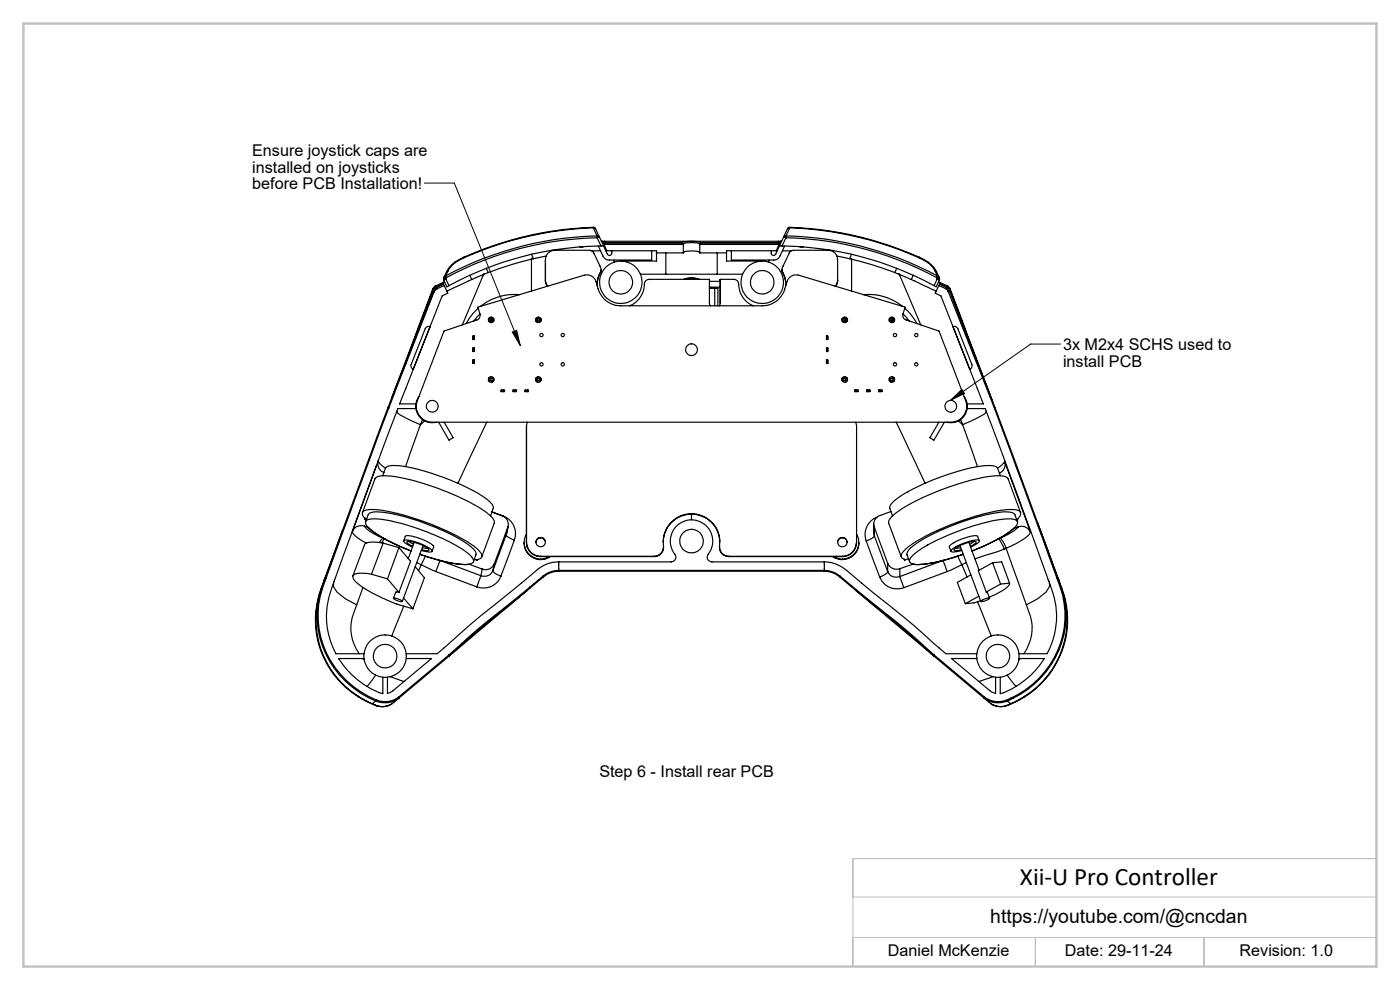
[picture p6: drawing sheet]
<svg xmlns="http://www.w3.org/2000/svg" width="297mm" height="210mm" viewBox="0 0 297 210" stroke-linecap="round" stroke-linejoin="round" font-family="sans-serif">
<g fill="none" stroke="#000" stroke-width=".25">
<path d="M93.9 59.9l.2 .3M93.9 59.9l-1.6 .8M94.1 59l.5 .2M94.1 59.4l.7 1.4 .4-.2M94.1 59v.4M94.3 58.7l.4 .2M94.3 58.7l-.2 .3M94.3 59.8l-.4 .1M94.5 58.5l.2 .4M94.5 58.5l-.2 .2M94.6 59.2l-.5 .2M94.6 59.2l.6 1.4"/>
<path d="M94.7 58.9l-.1 .3M94.7 57.7l-.4 1M95 57.5l-.5 1M95 57.5l-.3 .2M96.5 55.6a5.2 5.2 0 0 0-1.8 2.1M96.5 55.6l.1 .1M96.6 55.7l-1 .9-.6 .9M98.4 54.6l-1.9 1M98.4 54.6v.1M98.4 54.7l-1.8 1M99.7 58.4l.4 .9M100.1 59.3l-5.3 2.5"/>
<path d="M102.7 58l-4.6 10.9M103.2 56.9l.4 .9M103.6 57.8l-3.5 1.5M112.7 54.7v7.1M112.7 53.9l.5 1M113.2 54.9a73 73 0 0 0-9.6 2.9M115.7 59.4l.2 .7 .3 .6M115.9 54.3l-2.7 .6M123.6 52.3l-.6 .1M125.9 48.3a74.4 74.4 0 0 0-27.5 6.4M125.9 48.3l.8 1.8M125.9 48.3l.4 .2"/>
<path d="M125.9 48.2a72.5 72.5 0 0 0-27.5 6.4M125.9 48.2v.1M125.9 48.2l.4 .3M126.3 48.5l.8 1.7M126.7 50.4a70.6 70.6 0 0 0-32 8.5M126.7 50.1a70.9 70.9 0 0 0-32.2 8.4M126.7 50.1v.3M126.7 50.1l.4 .1M126.7 50.4l.8 1.8M126.9 52.2l1 2.1a1.45 1.45 0 0 0 1.4 .9h9v-2M127.1 50.2l-.4 .2M127.1 50.2l1 2"/>
<path d="M127.4 57.7l.1-.3v-.6l-1.6-3.3-.4-.3-7.8-.1a1.99 1.99 0 0 0-2 2v4.7l.4 .9M127.4 57.7l-.6 1.6-.1 1.4M127.4 57.8l-.5 1-.2 1.5M127.4 57.7v.1M127.4 53.2h-1.8M127.5 52.2a69.5 69.5 0 0 0-32.3 8.4M127.5 52.2h.6M127.5 57.2l-.1 .6M127.6 51.2h.2M127.8 51.2h.5M127.8 51.2l.1 .3M127.9 51.5h.4"/>
<path d="M127.9 51.5h.1M128 51.5h16.7M128 51.5l.1 .3M128.1 52.2l.7 1.7a.5 .5 0 0 0 .6 .3 .5 .5 0 0 0 .4-.5v-.5M128.1 51.8h.2M128.1 51.8l.6 1.4M128.3 51.2v.3M128.3 51.8h16.7M128.3 51.5v.3M128.3 51.5h16.4M128.3 51.2h36.8M128.5 53.2h.2"/>
<path d="M128.7 53.2h10.6v2.2h-7.6M130.2 55.2v.4M135.9 58.2h21.7M139.3 53.6h5.7M141.3 53.6v4.6M144.7 51.5l.3 .3M144.7 51.5a7.2 7.2 0 0 1 4 0M144.7 51.5h.1M144.7 51.5l.3 .2M145 53.6v-.1a4.8 4.8 0 0 1 3.4 0v.1M145 51.8v1.8M145 59.3l1.4-.4 1.1 .1 .9 .3"/>
<path d="M145 51.7a5.8 5.8 0 0 1 3.4 0M145 51.7v.2M145.3 59.3l1.1-.3 1.7 .3M148.4 51.7v.2M148.4 51.8v1.8M148.4 51.8h16.7M148.4 53.6h5.7M148.7 51.5l-.3 .2M148.7 51.5h.1M148.7 51.5h16.4M148.7 51.5h16.8M148.7 51.5l-.3 .3"/>
<path d="M150.5 59.7h2.3M152.2 53.6v4.6M163.1 55.2v.4M164.7 53.2h.2M164.7 53.2h-10.6v2.2h7.6M165.1 51.8h.2M165.1 51.5h.4M165.1 51.2v.3M165.1 51.2h.5M165.1 51.5v.3M165.3 51.8l-.6 1.4M165.3 52.2h.6"/>
<path d="M165.3 52.2l-.7 1.7a.5 .5 0 0 1-.6 .3 .5 .5 0 0 1-.4-.5v-.5M165.5 51.5l-.2 .3M165.5 51.5h.1M165.6 51.2l-.1 .3M165.6 51.2h.2M165.9 57.2l.1 .6M165.9 52.2a69.5 69.5 0 0 1 32.3 8.4M166 53.2h1.9M166 57.7l.6 1.6 .1 1.4M166 57.7a1.41 1.41 0 0 1 .2-1.3l1.3-2.9 .4-.3 7.8-.1a1.99 1.99 0 0 1 2 2v4.7l-.4 .9M166 57.8l.5 1 .2 1.5M166 57.7v.1"/>
<path d="M166.3 50.2l.4 .2M166.3 50.2l-1 2M166.4 52.2l-.9 2.1a1.36 1.36 0 0 1-1.4 .9h-8.9v-2M166.7 50.1a70.9 70.9 0 0 1 32.2 8.4M166.7 50.4a70.9 70.9 0 0 1 32 8.5M166.7 50.1v.3M166.7 50.1l-.4 .1M166.7 50.4l-.8 1.8M167.1 48.5l-.8 1.7M167.5 48.3l-.8 1.8M167.5 48.3a74 74 0 0 1 27.4 6.4M167.5 48.3l-.4 .2"/>
<path d="M167.5 48.2a72.5 72.5 0 0 1 27.5 6.4M167.5 48.2v.1M167.5 48.2l-.4 .3M169.7 52.3l.7 .1M177.6 54.3l2.6 .6M177.7 59.4l-.1 .7-.4 .6M180.2 54.9a73 73 0 0 1 9.6 2.9M180.7 54.8v7M180.7 53.9l-.5 1M189.8 57.8l3.5 1.5M190.3 56.9l-.5 .9M190.7 58l4.6 10.9"/>
<path d="M193.3 59.3l5.3 2.5M193.7 58.4l-.4 .9M194.9 54.7l1.9 1M195 54.6l1.9 1M195 54.6l-.1 .1M196.8 55.7l1 .9 .6 .9M196.9 55.6a5.2 5.2 0 0 1 1.8 2.1M196.9 55.6l-.1 .1M198.4 57.5l.5 1M198.4 57.5l.3 .2M198.7 58.9l.1 .3M198.7 57.7l.4 1"/>
<path d="M198.8 59.2l.5 .2M198.8 59.2l-.6 1.4M198.9 58.5l-.2 .4M198.9 58.5l.2 .2M199.1 59.8l.4 .1M199.1 58.7l-.4 .2M199.1 58.7l.2 .3M199.3 59l-.5 .2M199.3 59.4l-.7 1.4-.4-.2M199.3 59v.4M199.5 59.9l-.1 .3M199.5 59.9l1.6 .8"/>
<path d="M86 76.9l-3.7 9.6M86 76.9l.2 .1M86.2 77l-3.7 9.6M90.3 69.5l.5-.3 .4 .1-3.5 9a.78 .78 0 0 1-.5-1zM91.8 61.2l-8.8 23.4M91.8 61.2l.1 .1M91.8 61.2v.1M91.9 61.3l-5.9 15.6M91.9 61.3l.1 .1M91.9 61.9l.1 .2M91.9 61.9l-5.9 15M92 62.1l-5.8 14.9"/>
<path d="M92 61.4v.1M92 61.5l-.1 .4M92.3 60.7l-.5 .6M92.3 60.7h.1M92.3 60.7l-.5 .5M92.4 60.7l.1 .2M92.4 60.7l-.5 .6M92.5 60.9l-.5 .5M92.5 60.9l.1 .1M92.6 61l-.6 .5M92.6 61l.1 .3M92.6 61h.1"/>
<path d="M92.7 61.3l-.7 .8M94.1 60.2l-1.6 .7M94.1 60.2h.1M94.1 60.2l.1 .4M94.1 60.2l-1.5 .8M94.2 70.2l7-2.3a1.01 1.01 0 0 0 .6-1.3l-.4-1.5 22.5-6.7a2.04 2.04 0 0 1 2.5 1.3 5.9 5.9 0 0 0 3.6 4.9l1.7 .3h30a5 5 0 0 0 4.8-3.6 3.8 3.8 0 0 1 1.1-2.5 1.95 1.95 0 0 1 1.8-.4l22.6 6.7-.4 1.5a.99 .99 0 0 0 .6 1.3l7 2.3 5.7 14.8a3.4 3.4 0 0 1-3.2 4.6h-110a3.4 3.4 0 0 1-3.2-4.6zM94.2 60.6l-1.5 .7M94.2 60.6l.8 1.6-1.2 .6-9 22.9h3.4M100.3 76.9h.3M100.3 76.5h.3M100.3 76.3h.3v.8h-.3zM100.3 74.4h.3"/>
<path d="M100.3 74h.3M100.3 73.8h.3v.8h-.3zM100.3 71.5h.3M100.3 71.3h.3v.7h-.3zM100.3 71.8h.3M101.5 65.4l-1.5 1.5-1.2 1.7M101.8 66.6l-1.3 1.5M103.6 68.1h1.1M103.6 67.6h1.1M103.7 67.6v.5M104 67.6v.5M104.4 67.6v.5"/>
<path d="M104.7 67.6v.5M110.2 62.5a11.6 11.6 0 0 0-8.3 2.5M113.7 68.1h1.1M113.7 67.6h1.1M113.7 67.6v.5M114 67.6v.5M114.4 67.6v.5M114.7 67.6v.5M133.6 64.9a5.2 5.2 0 0 0 3.2-5l.5-.6h.4h12.8v5l.2 .6M150.5 61.2h1.8v3.7M150.5 60.8l.1 .1M150.6 60.9h2.2"/>
<path d="M150.6 60.9l.1 .3M151.6 61.2v3.7M152.6 64.9l.2-.5v-5.1h2.9a1.15 1.15 0 0 1 1 1.5 4.9 4.9 0 0 0 3.1 4.1M175.3 76.9h.3M175.3 76.5h.3M175.3 71.3h.3v.7h-.3zM175.3 73.8h.3v.8h-.3zM175.3 76.3h.3v.8h-.3zM175.3 74.4h.3M175.3 74h.3M175.3 71.5h.3M175.3 71.8h.3"/>
<path d="M178.6 68.1h1.1M178.6 67.6h1.1M178.7 67.6v.5M179 67.6v.5M179.4 67.6v.5M179.7 67.6v.5M183.2 62.5a11.7 11.7 0 0 1 8.3 2.5M188.7 68.1h1.1M188.7 67.6h1.1M188.7 67.6v.5M189 67.6v.5M189.4 67.6v.5"/>
<path d="M189.7 67.6v.5M191.6 66.6l1.3 1.5M191.9 65.4l1.2 1.2 1.5 2M199.2 60.6l-.8 1.6 1.2 .6 9 22.9h-3.4M199.2 60.6l1.4 .6M199.3 60.2l-.1 .4M199.3 60.2l1.5 .8M199.4 60.2l1.5 .7M199.4 60.2h-.1M200.6 61.2l.6 .6M200.8 61l.5 .5M200.8 61l-.2 .2"/>
<path d="M200.8 61h.1M200.9 60.9l.5 .5M200.9 60.9l-.1 .1M201 60.7l-.1 .2M201 60.7l.5 .6M201.1 60.7l.5 .6M201.1 60.7h-.1M201.1 60.7l.5 .5M201.2 61.8l9.3 23.7 13.7 37.2M201.3 61.5l.1 .1M201.4 61.6l-.2 .2M201.4 61.6l6.1 15.8"/>
<path d="M201.4 61.4l-.1 .1M201.5 61.3l-.1 .1M201.5 61.3l6 16.1M201.5 61.2l9.1 24M201.6 61.2l-.1 .1M201.6 61.2v.1M202.2 69.3a.78 .78 0 0 1 1 .4l3 7.6a.76 .76 0 0 1-.5 1M207.5 77.4l3.6 9.1M79.9 98.8l-5.1 14M81.8 99.3l-.4-.2a2.07 2.07 0 0 1-1.1-1.4 1.96 1.96 0 0 0 1.2 2.6M82.3 86.5l-13.3 36.2M82.3 86.5l.2 .1"/>
<path d="M82.5 86.6l-13.3 36.1M84.1 87.3l.1 .1M84.2 87.4a17.7 17.7 0 0 0 5 2.7M88.2 86.7h-3.8l-13.4 36.2a17.9 17.9 0 0 0-.9 13.1l1.2 2.7h5.9M88.9 84.1a3.5 3.5 0 0 0-.1 4.1 3.5 3.5 0 0 0 3.8 1.4M89.2 90.1l-3.2 8.9M89.6 89l-.4 1.1M90.1 89.3l-.9 .8M93.1 89.6l2.1 3.8 .9-.6-1.9-3.2M103.3 89.6l-6.1 12.9M103.6 80.2h1.1M103.6 80.7h1.1"/>
<path d="M103.7 80.2v.5M104 80.2v.5M104.4 80.2v.9M104.7 80.2v.5M106.3 82.8h.7v.3h-.7zM106.5 82.8v.3M106.8 82.8v.3M108.8 82.8h.8v.3h-.8zM109 82.8v.3M109.4 82.8v.3M111.4 82.8h.7v.3h-.7zM111.5 82.8v.3"/>
<path d="M111.9 89.6l-.2 .8v24.7a2.95 2.95 0 0 0 3 3M111.9 82.8v.3M113.7 80.2h1.1M113.7 80.7h1.1M113.7 80.2v.5M114 80.2v.5M114 80.7v.4M114.4 80.2v.5M114.7 80.2v.5M178.6 80.2h1.1M178.6 80.7h1.1M178.7 80.2v.5"/>
<path d="M179 80.2v.5M179.4 80.2v.9M179.7 80.2v.5M181.3 82.8h.7v.3h-.7zM181.5 82.8v.3M181.5 89.6l.2 .8v24.7a2.95 2.95 0 0 1-3 3M181.8 82.8v.3M183.8 82.8h.8v.3h-.8zM184 82.8v.3M184.4 82.8v.3M186.4 82.8h.7v.3h-.7zM186.5 82.8v.3"/>
<path d="M186.9 82.8v.3M188.7 80.2h1.1M188.7 80.7h1.1M188.7 80.2v.5M189 80.2v.5M189 80.7v.4M189.4 80.2v.5M189.7 80.2v.5M190.1 89.6l6.2 12.9M199.2 89.6l-1.9 3.2 .8 .6 2.2-3.8M203.3 89.3l.9 .8M203.8 89l.4 1.1"/>
<path d="M204.2 90.1l3.2 8.9M204.5 84.1a3.5 3.5 0 0 1 .1 4.1 3.5 3.5 0 0 1-3.8 1.4M205.2 86.7h3.8l13.4 36.2a17.2 17.2 0 0 1-.3 15.8h-5.9M209.2 87.4a17.7 17.7 0 0 1-5 2.7M209.2 87.3v.1M211.1 86.5l13.3 36.2M211.1 86.5v.1M213.1 97.9l5.5 15M213.1 97.9a1.89 1.89 0 0 1-1.1 2.5M213.1 97.9a3.4 3.4 0 0 1-1.5 1.4M72.7 112.5l-3.9 10.5M74.8 112.8a5.1 5.1 0 0 0 2.9 2.4"/>
<path d="M76.9 108.7l2.7-7.1a2.39 2.39 0 0 1 2.2-.7 51.3 51.3 0 0 1 17.8 5.6l.7 .4a10.1 10.1 0 0 1 4.6 3.7l-2.7 7.5M77.3 111.6l1 1 2.9 1.6M77.3 111.6a2.03 2.03 0 0 0-2.5 1.2M77.3 111.6l.8 .3 1 .8 2.5 1.6M77.4 109.9l-.1 .2 .4 .2M77.6 110.7l.5-1.5a1.96 1.96 0 0 1 2-.6 45.8 45.8 0 0 1 19.8 7.4 1.75 1.75 0 0 1 1.1 1.7l-.6 1.5M77.8 110a.94 .94 0 0 1-.9-1 .94 .94 0 0 1 1-.8 25.1 25.1 0 0 1 10 1.8 44 44 0 0 1 13.3 6.4l.3 .3a1.12 1.12 0 0 1 .5 1.8l-1 .2M81.2 100.9l.6-1.6a2.11 2.11 0 0 1 2.1-.5 45.8 45.8 0 0 1 15.5 4.8l.7 .4a10.9 10.9 0 0 1 4.5 3.3l.1 .4-.6 1.7M81.2 114.2l-.7 .9M81.2 114.2l.4 .1M81.3 115.2a5 5 0 0 0-3.9 .2l-2.5 6.8M81.3 115.2l-2.5 6.6"/>
<path d="M81.3 115.2l3.3 1M81.6 114.3l5.6 2.6a26.4 26.4 0 0 1-9.3-5.3 .8 .8 0 0 1-.3-1 .8 .8 0 0 1 .9-.5 26.2 26.2 0 0 1 10.5 2.1 31.8 31.8 0 0 1 11 5.9 .82 .82 0 0 1 .5 .9 .82 .82 0 0 1-.8 .7 23.3 23.3 0 0 1-9.4-1.7l-1.2-.4 1.1 .4M81.6 114.3l-.6 .8M84.6 116.2l-2.4 6.6M84.6 116.2l2.5 2.9-2.5 6.6M85.7 114.7l.3-.9a1.86 1.86 0 0 1 1.8 0l2.5 .9a3.1 3.1 0 0 1 1.7 1.3l-.3 .9M86.7 114.8l1 .7M87.5 116.1l-.1-.1a3 3 0 0 1-1.8-1.2 1.78 1.78 0 0 1 1.9 0l2 .7a4.2 4.2 0 0 1 2.2 1.4v.1a3.3 3.3 0 0 1-2.3-.2M87.6 115.9a1.33 1.33 0 0 1-1.2-1 7.5 7.5 0 0 1 4.6 1.7l-.2 .2-1.4-.2M87.9 115l-1.3 3.5M88.4 119.3l1 .5M89.4 119.8l3.1 1.4"/>
<path d="M89.4 119.8l-.6 1.3M89.6 116.2l1.2 .1M89.7 115.7l-4.4 11.9M90.2 118l3.1 .9M90.2 118l-.8 1.8M93.3 118.9a18.3 18.3 0 0 0 6.2 .8l2.8 1M93.3 118.9l-.8 2.3M93.3 118.9l8.7 3.2M100.6 118.6l.7 .2 .1-.1M104.4 108.6l2.1 .8a1.91 1.91 0 0 1 1.2 2.5l-2.8 7.6M104.4 108.6l2.4 .9M104.9 119.5a1.95 1.95 0 0 1-2.6 1.2"/>
<path d="M104.9 119.5l-.3 1.5M106.8 109.5a4 4 0 0 1 2.3 5.1M106.8 109.5h.1M107.4 113.5l-2.8 7.5M107.4 113.5a3.1 3.1 0 0 0 1.7 1.1M107.5 113.2l-.1 .3M107.8 111.6l-.4 1.9M109.1 114.6l-2.8 7.6M111.2 115.1a3.5 3.5 0 0 0 1.8 3.2 3.5 3.5 0 0 0 3.7-.2M111.7 115a3 3 0 0 0 3 3M111.7 113.3a3.5 3.5 0 0 0 .5 4.3 3.5 3.5 0 0 0 4.3 .5M113.7 115a1.01 1.01 0 0 1 1-.9 1.01 1.01 0 0 1 1 .9"/>
<path d="M114.7 118v.1M114.7 118h24.1M114.7 118.1h24.1M118.5 119.2a8.4 8.4 0 0 0-6.2 3.1l-1.7 1.4a294.4 294.4 0 0 0-17.9 15h-6.5M118.5 119.2h23.9a1.01 1.01 0 0 0 .9-.6 1.01 1.01 0 0 0-.1-1 4.5 4.5 0 0 1 .5-6.2 4.5 4.5 0 0 1 6.3 .2 4.5 4.5 0 0 1 .1 6.2 .97 .97 0 0 0 .9 1.4h23.9M118.5 119.2v2M138.8 118a2.15 2.15 0 0 0 1.9-2.9 6 6 0 0 1 6.5-6.1 6 6 0 0 1 5.4 7.1 1.99 1.99 0 0 0 2 1.9M138.8 118v.1M140.7 115a6 6 0 0 1 6-5.9 6 6 0 0 1 6 5.9M140.8 116a2 2 0 0 1-2 2.1M146.7 109.1v1.2M152.6 116a1.93 1.93 0 0 0 2 2.1"/>
<path d="M154.6 118h24.1M154.6 118.1h24.1M154.6 118v.1M174.9 119.2a6.7 6.7 0 0 1 4.5 1.6l3.4 2.9a326.2 326.2 0 0 1 17.9 15h6.5M174.9 119.2v2M177.7 115a1.01 1.01 0 0 1 1-.9 1.01 1.01 0 0 1 1 .9M178.7 118v.1M181.7 115a3 3 0 0 1-3 3M181.7 113.3a3.5 3.5 0 0 1-.5 4.3 3.5 3.5 0 0 1-4.3 .5M182.2 115.1a3.5 3.5 0 0 1-1.8 3.2 3.5 3.5 0 0 1-3.7-.2M183.8 114.8l2.8 7.6M185.3 111.2l.2 2.5"/>
<path d="M185.5 113.7l2.8 7.5M185.5 113.7a2.9 2.9 0 0 1-1.7 1.1M185.5 111.9l2.8 7.6M185.5 111.9v1.8M186.1 109.7a3.9 3.9 0 0 0-2.3 5.1M188.3 119.5a2.06 2.06 0 0 0 2.6 1.1M188.3 119.5v1.7M189 108.5l-2.3 .9a1.93 1.93 0 0 0-1.2 2.5M192.7 118.5l-.8 .3-.1-.2M200.1 118.9l-1.6 .4a13.8 13.8 0 0 1-4.8 .4l-2.8 .9M200.1 118.9l.8 2.3M200.1 118.9l-9.2 3.4"/>
<path d="M203.2 118l-3.1 .9M203.2 118l.8 1.8M203.7 115.7l4.4 11.9M203.8 116.2l-1.2 .1M204 119.8l-3.1 1.4M204 119.8l1.2 2.6M205 119.3l-1 .5M205.5 115l2.2 6M205.8 115.9l1.1-.6 .2-.3a4.8 4.8 0 0 0-3.3 .6 1.84 1.84 0 0 0-1.4 1.1l.6 .1 1-.2M205.9 116.1l.1-.1a3.1 3.1 0 0 0 1.8-1.2l-.1-.2a8.4 8.4 0 0 0-5 1.4l-.9 .7v.3a3.3 3.3 0 0 0 2.2-.2M206.7 114.8l-1 .7M207.8 114.7l-.4-1a8.4 8.4 0 0 0-5 1.4l-1 .8 .3 1"/>
<path d="M210.6 119.4l1.7 4.5M210.6 119.4l1.9-.2 1.7 4.5M210.6 119.4l-3.1 1.7 1.7 4.5M211.8 114.3l-5.6 2.6a29.8 29.8 0 0 0 9.1-5.1 .85 .85 0 0 0 .6-.8 .85 .85 0 0 0-.7-.8 19.3 19.3 0 0 0-8.3 1.2 46 46 0 0 0-12.6 5.9l-.7 .6a.95 .95 0 0 0-.3 1.6 10.8 10.8 0 0 0 5.9-.4l5.1-1.5-1.1 .4M211.8 114.3l.7 .9 .5 1.3M212.2 114.2a4.4 4.4 0 0 1 1.2 2.1M212.2 114.2l-.4 .1M212.2 100.9l-.6-1.6a2.14 2.14 0 0 0-2.2-.5 46.9 46.9 0 0 0-16.8 5.5 8.5 8.5 0 0 0-3.9 3.2l.6 1.9M213 116.5l-6.2 2.1M213.4 116.3l4.3 12M213.4 116.3l-.4 .2M215.7 110.3a1.31 1.31 0 0 0 .7-1.8 5.9 5.9 0 0 0-4.2-.2 53.4 53.4 0 0 0-19.4 7.6 3.1 3.1 0 0 0-1.6 2.1l.3 .5 .7 .2"/>
<path d="M215.8 110.7l-.5-1.5a2.39 2.39 0 0 0-2.3-.6 46.5 46.5 0 0 0-19.4 7.3 2.23 2.23 0 0 0-1.2 1.8l.6 1.5M215.9 110.1v.2l-.2 .1M216 111.8l-.9 .3-3.3 2.2M216 111.8l-.9 .8-2.9 1.6M216 111.8a2.03 2.03 0 0 1 2.6 1.1M216.5 108.7l-2.6-7.1a1.88 1.88 0 0 0-2.1-.7 42.6 42.6 0 0 0-14.4 3.9l-5.2 2.6a8.8 8.8 0 0 0-3.6 3l-.1 .6 2.7 7.1M218.6 112.9a8.4 8.4 0 0 1-4 2.9l-1.2 .5M220.1 110.9l4.5 12.1M68.2 124.9a19.1 19.1 0 0 0 7.8 22.8M68.2 124.9a19.5 19.5 0 0 0 11.5 23.8M68.2 124.9h.2M68.4 124.9a19.2 19.2 0 0 0 11.4 23.6"/>
<path d="M69 122.7a19.3 19.3 0 0 0 7.1 25.1M69 122.7l-.8 2.2M69 122.7h.2M69.2 122.7l-.8 2.2M70.8 123.7l-.1 .6 .8 1.3 1.8 1.5 2.4 1.2M75.7 128.3a10.2 10.2 0 0 0-.6 8.4l1.1 2M77 139.7l.3 .3M77 124.6l-1.3 3.7M77.2 139.7h-5.4a17.8 17.8 0 0 0 9.4 7.4v-3.5M78.8 121.8a5 5 0 0 0-3.9 .2 1.73 1.73 0 0 0 1.1 1.9l3 1.9 2.8 1.4a28.7 28.7 0 0 0 5.8 1.9M78.8 121.8l3.4 1M82.2 122.8l2.4 2.9"/>
<path d="M83.5 126.9l1.4 .3 .4 .4h-.6a1.4 1.4 0 0 1-1.2-.7zM84.6 125.7l-.6-.1-.5 1.3M85.6 126.9l2 2.2M85.7 128.6l-2.6 6.3M86.2 139.7h5.3l-8.1 6.8-1.2 .6v-3.5M88.1 120.2l1.9 2.3-2.4 6.6M92.5 121.2l8.6 3.3M95.2 139l.1 .2M95.2 139l-10.6 8.8M95.3 139.2l-10.6 8.8M102 122.1l-.9 2.4M102.3 120.7l-.3 1.4"/>
<path d="M104.6 121a1.89 1.89 0 0 1-2.6 1.1M104.6 121a2.58 2.58 0 0 0 1.7 1.2M106.3 122.2a3.9 3.9 0 0 1-5.2 2.3M111.8 125.1a239.8 239.8 0 0 0-16.6 13.9M111.8 125.1l.1 .1M111.9 125.2a282 282 0 0 0-16.6 14M111.9 125.2l-16.6 14M112.5 124.5l-.7 .6M112.5 124.5v.2M112.5 124.7l-.6 .5M115.2 122.2a5.3 5.3 0 0 1 3.3-1.2h56.4a5.3 5.3 0 0 1 3.3 1.2M115.2 122.2l-2.7 2.3"/>
<path d="M115.2 122.2l.1 .1M115.3 122.3l-2.8 2.4M118.5 121.2l-1.7 .3-1.5 .8M118.5 121.2h56.4M174.9 121.2l1.7 .3 1.5 .8M178.1 122.3l3.4 2.9M178.2 122.2l3.4 2.9M178.2 122.2l-.1 .1M181.5 125.2a282 282 0 0 1 16.6 14M181.5 125.2l16.6 14M181.6 125.1a239.8 239.8 0 0 1 16.6 13.9M181.6 125.1l-.1 .1"/>
<path d="M186.6 122.4a4 4 0 0 0 5.2 2.3M188.3 121.2a1.91 1.91 0 0 0 2.6 1.1M188.3 121.2a2.43 2.43 0 0 1-1.7 1.2M190.9 122.3l.9 2.4M190.9 120.6v1.7M198.1 139.2l10.6 8.8M198.2 139l10.6 8.8M198.2 139l-.1 .2M200.9 121.2l-9.1 3.5M206 121.9l-2.9 1.6 1.7 4.5M207.2 139.7h-5.3l8.1 6.8 1.2 .6v-3.5M207.4 127.6l2.9 7.3"/>
<path d="M207.6 126.5l-2.8 1.5M208 127.5l-1.3 .4-1.9 .1M208.1 127.5l1-.5 .8-.1a2.49 2.49 0 0 1-1.8 .7zM209.2 125.6h.2l.5 1.3M212.3 123.9l-3.1 1.7M214.2 123.7a2.55 2.55 0 0 1-1.7 1.7l-2.6 1.3M214.2 123.7l-1.9 .2M216.2 139.7h5.3a17.9 17.9 0 0 1-9.3 7.4v-3.5M216.4 139.7l-.3 .3M217.7 128.3a12.2 12.2 0 0 1 1.2 5.5 9.8 9.8 0 0 1-1.7 4.9M222.6 123.7l.1 .6-.8 1.3-1.8 1.5-2.4 1.2M224.2 122.7l.8 2"/>
<path d="M224.2 122.7h.2M224.4 122.7a19.3 19.3 0 0 1-7.1 25.2M224.4 122.7l.7 2M225 124.7a19.2 19.2 0 0 1-10.6 23.4M225 124.7h.1M225.1 124.7a19.2 19.2 0 0 1-10.2 23.4M225.1 124.7a19.2 19.2 0 0 1-7.7 23M76 147.7l.1 .2 1.4 .8 2.4 1M76 147.7l3 1.6M79 149.3l.7 .3M79.7 143.2l-1.8 2.4M79.7 148.7l-.7 .6"/>
<path d="M79.8 148.5l-.1 .2M82.8 143.5l2.9 1.1M83.3 149.2a3.9 3.9 0 0 1-3.6 .4M83.3 149.2a3.8 3.8 0 0 1-4.3 .1M84.6 147.8a4.7 4.7 0 0 1-4.8 .7M84.6 147.8l.1 .2M84.7 148a4.9 4.9 0 0 1-5 .7M84.7 148l-1.4 1.2M208.7 148a4.9 4.9 0 0 0 4.9 .7M208.7 148l1.4 1.2M208.8 147.8a5 5 0 0 0 5.6 .3M208.8 147.8l-.1 .2"/>
<path d="M210.1 149.2a3.7 3.7 0 0 0 4.3 .1M210.1 149.2a3.8 3.8 0 0 0 4.3 .1M210.6 143.5l-2.9 1.1M213.6 148.7l.8 .6M213.7 143.2l1.8 2.4M214.4 148.1h.5M214.9 148.1l-1.3 .6M217.3 147.9l-3.3 1.6M217.4 147.7l-3 1.6M217.4 147.7l-.1 .2"/>
<circle cx="131.7" cy="59.9" r="4.5"/>
<circle cx="131.7" cy="59.9" r="2.5"/>
<circle cx="161.7" cy="59.9" r="4.5"/>
<circle cx="161.7" cy="59.9" r="2.5"/>
<circle cx="104.2" cy="67.9" r=".59"/>
<circle cx="114.2" cy="67.9" r=".59"/>
<circle cx="114.9" cy="77.3" r=".35"/>
<circle cx="114.9" cy="71.1" r=".35"/>
<circle cx="119.4" cy="77.3" r=".35"/>
<circle cx="119.4" cy="71.1" r=".35"/>
<circle cx="146.7" cy="74.2" r="1.24"/>
<circle cx="179.2" cy="67.9" r=".59"/>
<circle cx="189.2" cy="67.9" r=".59"/>
<circle cx="189.9" cy="77.3" r=".35"/>
<circle cx="189.9" cy="71.1" r=".35"/>
<circle cx="194.4" cy="77.3" r=".35"/>
<circle cx="194.4" cy="71.1" r=".35"/>
<circle cx="91.7" cy="86.2" r="1.24"/>
<circle cx="104.2" cy="80.5" r=".6"/>
<circle cx="114.2" cy="80.5" r=".6"/>
<circle cx="179.2" cy="80.5" r=".6"/>
<circle cx="189.2" cy="80.5" r=".6"/>
<circle cx="201.7" cy="86.2" r="1.26"/>
<circle cx="114.7" cy="115" r=".99"/>
<circle cx="146.7" cy="114.8" r="2.5"/>
<circle cx="178.7" cy="115" r=".99"/>
<circle cx="81.7" cy="139.2" r="2.49"/>
<circle cx="81.7" cy="139.2" r="4.5"/>
<circle cx="211.7" cy="139.2" r="2.49"/>
<circle cx="211.7" cy="139.2" r="4.5"/>
</g>
<path d="M90 38.8h6.4l14 34.5M108.7 70.4l.9-.3 .8 3.2zM225 73h-6.3l-17.1 11.9M201.6 84.9l2.4-2.3 .6 .9z" fill="none" stroke="#010000" stroke-width=".21"/>
<path d="M180.9 182.1h111.1v22.9h-111.1zM180.9 198.9h111.1M180.9 190.3h111.1M219.6 198.9v6.1M255.4 198.9v6.1" fill="none" stroke="#c0c0c0" stroke-width=".21"/>
<path d="M5 5h287v200h-287z" fill="none" stroke="#c0c0c0" stroke-width=".5"/>
<path d="M201.6 84.9l2.4-2.3 .6 .9zM108.7 70.4l.9-.3 .8 3.2z" fill="#010000"/>
<text font-size="5.3" fill="#010000" x="216.4" y="187.7">Xii-U Pro Controller</text>
<text font-size="4.1" fill="#010000" x="210.1" y="195.8">https://youtube.com/@cncdan</text>
<g font-size="3.4" fill="#010000">
<text x="53.5" y="33.1">Ensure joystick caps are</text>
<text x="53.5" y="36.6">installed on joysticks</text>
<text x="53.5" y="40.1">before PCB Installation!</text>
<text x="225.5" y="74.3">3x M2x4 SCHS used to</text>
<text x="225.5" y="77.8">install PCB</text>
<text x="127.1" y="164.7">Step 6 - Install rear PCB</text>
<text x="188.4" y="202.9">Daniel McKenzie</text>
<text x="225.9" y="202.9">Date: 29-11-24</text>
<text x="263" y="202.9">Revision: 1.0</text>
</g>
</svg>
